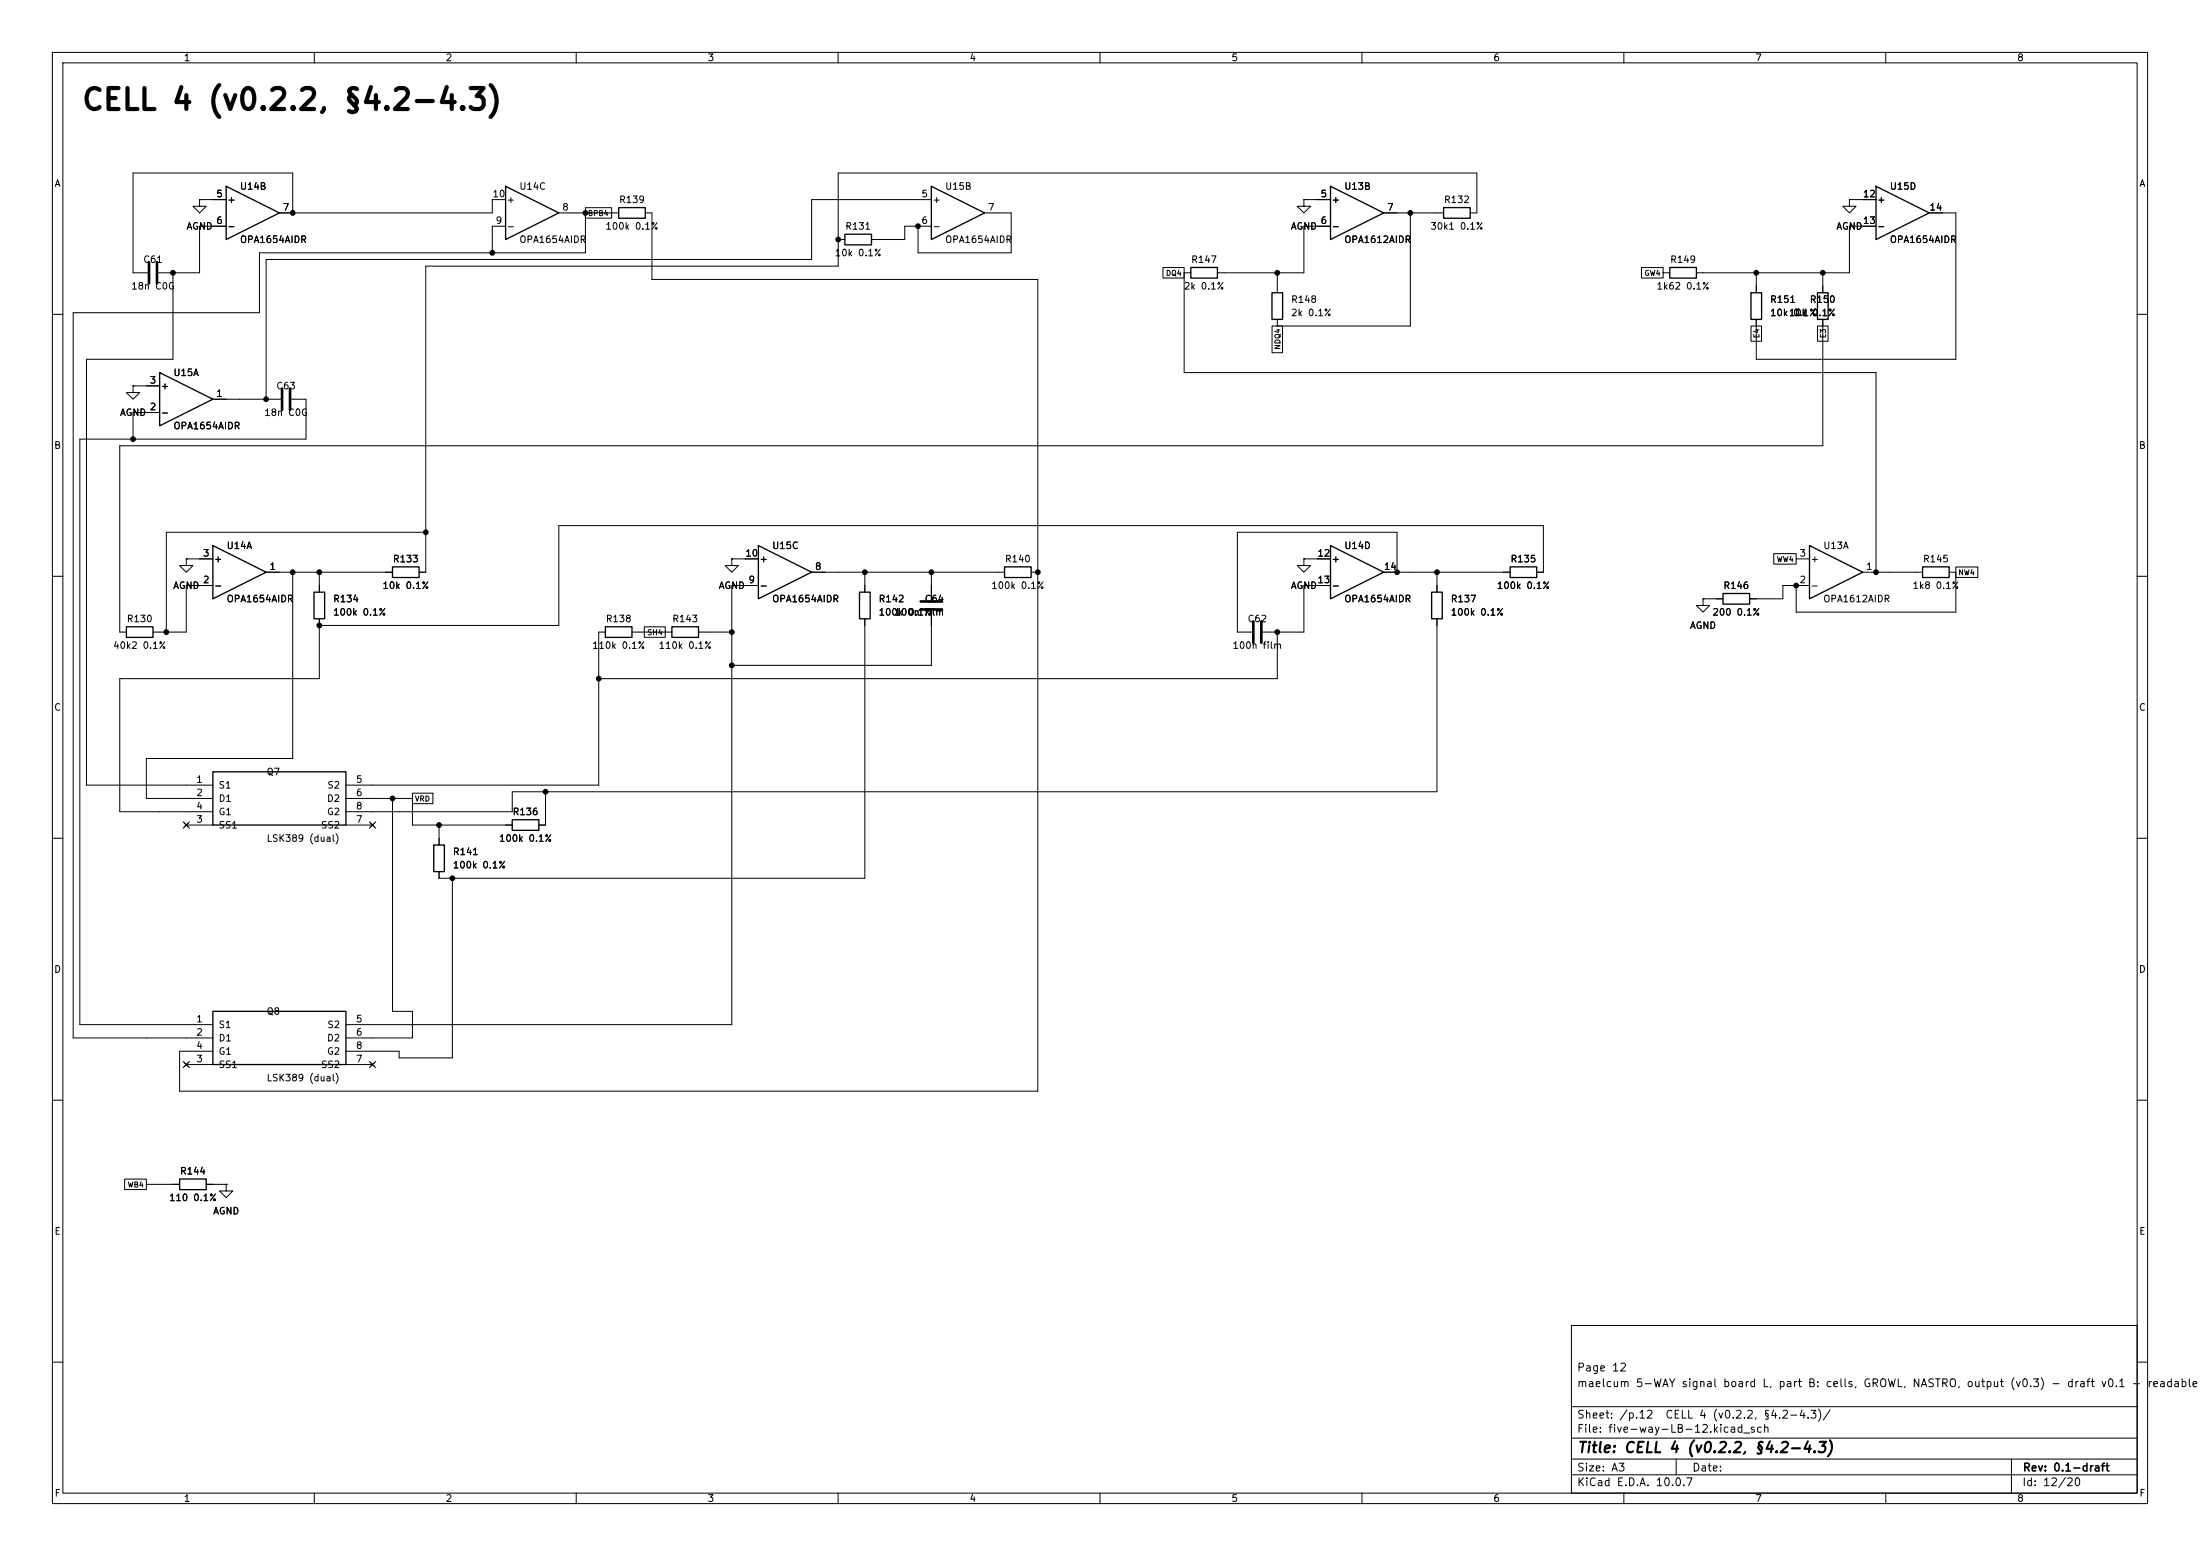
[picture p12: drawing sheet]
<svg xmlns="http://www.w3.org/2000/svg" width="420mm" height="297mm" viewBox="0 0 420 297" stroke-linecap="round" stroke-linejoin="round" font-family="sans-serif">
<g fill="none" stroke="#000" stroke-width=".19">
<path d="M10 10h400v277h-400zM12 12h396v273h-396zM60 10v2M110 10v2M160 10v2M210 10v2M260 10v2M310 10v2M360 10v2M38.1 38.1v1.3h1.3l-1.3 1.2-1.3-1.2h1.3M38.1 38.1h.1M38.1 38.1h5.1"/>
<path d="M96.5 38.1h-2.5v2.5h-40.7M111.8 39.6h5v2h-5zM177.8 38.1h-22.9v11.4h-104.1v26.7M248.9 38.1v1.3h1.3l-1.3 1.2-1.3-1.2h1.3M248.9 38.1h.1M248.9 38.1h5.1M353.1 38.1v1.3h1.2l-1.2 1.2-1.3-1.2h1.3M353.1 38.1h.1M353.1 38.1h5M33 52.1v16.5h-16.5v81.3h24.1M43.2 43.2h-5.1v8.9h-7.9M55.9 40.6v-7.6h-30.5v19.1h2.8"/>
<path d="M96.5 43.2h-2.5v5.1M106.7 40.6h11.4M111.8 40.6v7.7h-62.3v11.4h-35.5v138.4h26.6M123.2 40.6h1.3v12.7h73.6v155h-163.8v-7.6h6.3M160 45.7h1.3M177.8 43.2h-5.1v2.5h-6.3M188 40.6h5v7.7h-17.7v-5.1M222 51.1h4.1v2h-4.1zM226.1 52.1h1.2M226.1 52.1v19h132v38.1M243.8 52.1v3.8M254 43.2h-5.1v8.9h-16.5"/>
<path d="M264.2 40.6h11.4M269.2 40.6v21.6h-25.4M280.7 40.6h1.2v-7.6h-121.9v17.8h-78.7v58.4h-1.3M313.4 51.1h4.1v2h-4.1zM317.5 52.1h1.3M335.3 52.1v3.8M348 52.1v3.8M358.1 43.2h-5v8.9h-29.3M368.3 40.6h5.1v28h-38.1v-7.6M10 60h2M25.4 73.7v1.2h1.3l-1.3 1.3-1.3-1.3h1.3M25.4 73.7h.1"/>
<path d="M25.4 73.7h5.1M30.5 78.7h-5.1v5.1M40.6 76.2h13M55.6 76.2h2.8v7.6h-43.2v111.8h25.4M242.8 62.2h2v5.1h-2zM243.8 61v1.2M334.3 62.2h2v2.9h-2zM347 62.2h2v2.9h-2zM348 61v24.1h-325.1v35.6h1.2M408 60h2M10 110h2M35.6 106.7v1.3h1.2l-1.2 1.2-1.3-1.2h1.3"/>
<path d="M35.6 106.7h.1M35.6 106.7h5M40.6 111.8h-5v8.9h-6.4M50.8 109.2h24.1M55.9 109.2v35.6h-28v7.6h12.7M61 109.2v3.8M61 118.1v11.4h-38.1v25.4h17.7M81.3 101.6h-49.6v19.1M123 119.6h4v2.1h-4zM139.7 106.7v1.3h1.3l-1.3 1.2-1.3-1.2h1.3M139.7 106.7h.1M139.7 106.7h5.1"/>
<path d="M144.8 111.8h-5.1v83.8h-73.7M154.9 109.2h36.9M165.1 118.1v49.5h-81.3v-1.2M165.1 109.2v3.8M177.8 109.2v5.4M177.8 116.6v10.4h-38.1M196.8 109.2h1.3M248.9 106.7v1.3h1.3l-1.3 1.2-1.3-1.2h1.3M248.9 106.7h.1M248.9 106.7h5.1M254 111.8h-5.1v8.9h-7.9M264.2 109.2h24.1"/>
<path d="M266.7 109.2v-7.6h-30.5v19.1h2.8M274.3 109.2v3.8M274.3 118.1v33h-176.5v3.8h-31.8M293.4 109.2h1.2v-8.9h-187.9v19.1h-45.7M325.1 114.3v1.3h1.3l-1.3 1.2-1.3-1.2h1.3M325.1 114.3h.1M325.1 114.3h3.8M338.6 105.7h4.3v2h-4.3zM342.9 106.7h2.5M345.4 111.8h-5v2.5h-6.4M355.6 109.2h11.4M372.1 109.2h1.3"/>
<path d="M373.4 108.2h4.2v2h-4.2zM373.4 109.2v7.6h-30.5v-5M408 110h2M115.6 120.7h-1.3v29.2h-48.3M120.6 120.7h7.7M133.3 120.7h6.4M243.8 120.7v8.8h-129.5M10 160h2M35 156.9l1.2 1.2M35.6 157.5h5M36.2 156.9l-1.2 1.2M66 157.5h5.1"/>
<path d="M66 152.4h12.7M70.5 156.9l1.2 1.2M71.7 156.9l-1.2 1.2M74.9 152.4v40.6h3.8v5.1h-12.7M78.7 151.4h3.9v2h-3.9zM78.7 152.4v5.1h19.1M83.8 157.5v3.8M104.1 151.1v6.4h-1.2M408 160h2M86.4 167.6v34.3h-10.2v-1.2h-10.2M10 210h2M35 202.6l1.2 1.2"/>
<path d="M35.6 203.2h5M36.2 202.6l-1.2 1.2M66 203.2h5.1M70.5 202.6l1.2 1.2M71.7 202.6l-1.2 1.2M408 210h2M23.8 225.1h4.1v2h-4.1zM27.9 226.1h6.4M39.4 226.1h3.8M43.2 226.1v1.2h1.2l-1.2 1.3-1.3-1.3h1.3M43.2 226.1h.1M300 253h108v32h-108z"/>
<path d="M10 260h2M300 278.5h108M300 274.5h108M300 268.5h108M320 278.5v3M384 278.5v6.5M408 260h2M60 285v2M110 285v2M160 285v2M210 285v2M260 285v2"/>
<path d="M300 281.5h108M310 285v2M360 285v2"/>
</g>
<g fill="none" stroke="#000" stroke-width=".25">
<path d="M43.2 35.6l10.1 5-10.1 5.1zM96.5 35.6l10.2 5-10.2 5.1zM118.1 39.6h5.1v2.1h-5.1zM177.8 35.6l10.2 5-10.2 5.1zM254 35.6l10.2 5-10.2 5.1zM275.6 39.6h5.1v2.1h-5.1zM358.1 35.6l10.2 5-10.2 5.1zM161.3 44.7h5.1v2h-5.1zM227.3 51.1h5.1v2h-5.1zM242.8 55.9h2.1v5.1h-2.1zM318.8 51.1h5v2h-5zM334.3 55.9h2v5.1h-2z"/>
<path d="M347 55.9h2v5.1h-2zM30.5 71.1l10.1 5.1-10.1 5.1zM24.1 119.6h5.1v2.1h-5.1zM40.6 104.1l10.2 5.1-10.2 5.1zM59.9 113h2.1v5.1h-2.1zM74.9 108.2h5.1v2h-5.1zM115.6 119.6h5v2.1h-5zM128.3 119.6h5v2.1h-5zM144.8 104.1l10.1 5.1-10.1 5.1zM164.1 113h2v5.1h-2zM191.8 108.2h5v2h-5zM254 104.1l10.2 5.1-10.2 5.1z"/>
<path d="M273.3 113h2v5.1h-2zM288.3 108.2h5.1v2h-5.1zM328.9 113.3h5.1v2h-5.1zM345.4 104.1l10.2 5.1-10.2 5.1zM367 108.2h5.1v2h-5.1zM40.6 147.3h25.4v10.2h-25.4zM97.8 156.5h5.1v2h-5.1zM82.8 161.3h2v5.1h-2zM40.6 193h25.4v10.2h-25.4zM34.3 225h5.1v2.1h-5.1z"/>
</g>
<path d="M28.4 50v4.1M30 50v4.1M53.8 74.2v4M55.4 74.2v4M175.8 116.3h4M175.8 114.8h4M239.3 118.6v4.1M240.8 118.6v4.1" fill="none" stroke="#000" stroke-width=".51"/>
<g fill="#000" stroke="#000" stroke-width=".19">
<circle cx="33" cy="52.1" r=".46"/>
<circle cx="55.9" cy="40.6" r=".46"/>
<circle cx="94" cy="48.3" r=".46"/>
<circle cx="111.8" cy="40.6" r=".46"/>
<circle cx="160" cy="45.7" r=".46"/>
<circle cx="175.3" cy="43.2" r=".46"/>
<circle cx="243.8" cy="52.1" r=".46"/>
<circle cx="269.2" cy="40.6" r=".46"/>
<circle cx="335.3" cy="52.1" r=".46"/>
<circle cx="348" cy="52.1" r=".46"/>
<circle cx="50.8" cy="76.2" r=".46"/>
<circle cx="25.4" cy="83.8" r=".46"/>
<circle cx="55.9" cy="109.2" r=".46"/>
<circle cx="61" cy="119.4" r=".46"/>
<circle cx="61" cy="109.2" r=".46"/>
<circle cx="81.3" cy="101.6" r=".46"/>
<circle cx="165.1" cy="109.2" r=".46"/>
<circle cx="177.8" cy="109.2" r=".46"/>
<circle cx="198.1" cy="109.2" r=".46"/>
<circle cx="266.7" cy="109.2" r=".46"/>
<circle cx="274.3" cy="109.2" r=".46"/>
<circle cx="342.9" cy="111.8" r=".46"/>
<circle cx="358.1" cy="109.2" r=".46"/>
<circle cx="31.7" cy="120.7" r=".46"/>
<circle cx="114.3" cy="129.5" r=".46"/>
<circle cx="139.7" cy="127" r=".46"/>
<circle cx="139.7" cy="120.7" r=".46"/>
<circle cx="243.8" cy="120.7" r=".46"/>
<circle cx="74.9" cy="152.4" r=".46"/>
<circle cx="83.8" cy="157.5" r=".46"/>
<circle cx="104.1" cy="151.1" r=".46"/>
<circle cx="86.4" cy="167.6" r=".46"/>
</g>
<text font-size="4" x="15.4" y="22">CELL 4 (v0.2.2, §4.2-4.3)</text>
<text font-size="2" x="301" y="277.8">Title: CELL 4 (v0.2.2, §4.2-4.3)</text>
<g font-size="1.5">
<text x="300.9" y="262.1">Page 12</text>
<text x="300.9" y="265.1">maelcum 5-WAY signal board L, part B: cells, GROWL, NASTRO, output (v0.3) - draft v0.1 - readable s</text>
<text x="300.9" y="273.8">File: five-way-LB-12.kicad_sch</text>
<text x="300.9" y="271.1">Sheet: /p.12</text>
<text x="317.8" y="271.1">CELL 4 (v0.2.2, §4.2-4.3)/</text>
<text x="300.9" y="281.2">Size: A3</text>
<text x="322.9" y="281.2">Date:</text>
<text x="386" y="281.2">Rev: 0.1-draft</text>
<text x="300.9" y="284">KiCad E.D.A. 10.0.7</text>
<text x="385.9" y="284">Id: 12/20</text>
</g>
<g font-size="1.3">
<text x="35" y="12">1</text>
<text x="85" y="12">2</text>
<text x="135" y="12">3</text>
<text x="185" y="12">4</text>
<text x="235" y="12">5</text>
<text x="285" y="12">6</text>
<text x="335" y="12">7</text>
<text x="385" y="12">8</text>
<text x="10.3" y="36">A</text>
<text x="408.3" y="36">A</text>
<text x="41.2" y="38">5</text>
<text x="43.3" y="39.1">+</text>
<text x="45.7" y="36.5">U14B</text>
<text x="53.9" y="40.5">7</text>
<text x="93.9" y="38">10</text>
<text x="96.6" y="39.1">+</text>
<text x="99" y="36.5">U14C</text>
<text x="107.2" y="40.5">8</text>
<text x="118.1" y="39.1">R139</text>
<text x="175.8" y="38">5</text>
<text x="177.9" y="39.1">+</text>
<text x="180.3" y="36.5">U15B</text>
<text x="188.5" y="40.5">7</text>
<text x="252" y="38">5</text>
<text x="254.1" y="39.1">+</text>
<text x="256.5" y="36.5">U13B</text>
<text x="264.7" y="40.5">7</text>
<text x="275.6" y="39.1">R132</text>
<text x="355.5" y="38">12</text>
<text x="358.2" y="39.1">+</text>
<text x="360.7" y="36.5">U15D</text>
<text x="368.2" y="40.5">14</text>
<text x="35.5" y="44.1">AGND</text>
<text x="41.2" y="43">6</text>
<text x="43.3" y="44.1">-</text>
<text x="45.7" y="46.7">OPA1654AIDR</text>
<text x="94.5" y="43">9</text>
<text x="96.6" y="44.1">-</text>
<text x="99" y="46.7">OPA1654AIDR</text>
<text x="115.5" y="44.1">100k 0.1%</text>
<text x="161.3" y="44.1">R131</text>
<text x="175.8" y="43">6</text>
<text x="177.9" y="44.1">-</text>
<text x="180.3" y="46.7">OPA1654AIDR</text>
<text x="246.3" y="44.1">AGND</text>
<text x="252" y="43">6</text>
<text x="254.1" y="44.1">-</text>
<text x="256.5" y="46.7">OPA1612AIDR</text>
<text x="273" y="44.1">30k1 0.1%</text>
<text x="350.5" y="44.1">AGND</text>
<text x="355.5" y="43">13</text>
<text x="358.2" y="44.1">-</text>
<text x="360.7" y="46.7">OPA1654AIDR</text>
<text x="27.2" y="50.5">C61</text>
<text x="159.3" y="49.2">10k 0.1%</text>
<text x="227.3" y="50.5">R147</text>
<text x="318.7" y="50.5">R149</text>
<text x="24.9" y="55.6">18n C0G</text>
<text x="225.9" y="55.6">2k 0.1%</text>
<text x="246.4" y="58.1">R148</text>
<text x="316.1" y="55.6">1k62 0.1%</text>
<text x="337.8" y="58.1">R151</text>
<text x="345.4" y="58.1">R150</text>
<text x="246.4" y="60.7">2k 0.1%</text>
<text x="337.8" y="60.7">10k10k 0.1%</text>
<text x="342.2" y="60.7">0.1%</text>
<text x="28.5" y="73.5">3</text>
<text x="30.6" y="74.6">+</text>
<text x="33" y="72.1">U15A</text>
<text x="41.2" y="76.1">1</text>
<text x="52.6" y="74.6">C63</text>
<text x="22.8" y="79.7">AGND</text>
<text x="28.5" y="78.6">2</text>
<text x="30.6" y="79.7">-</text>
<text x="33" y="82.2">OPA1654AIDR</text>
<text x="50.3" y="79.7">18n C0G</text>
<text x="10.2" y="86">B</text>
<text x="408.2" y="86">B</text>
<text x="38.6" y="106.5">3</text>
<text x="40.7" y="107.6">+</text>
<text x="43.2" y="105.1">U14A</text>
<text x="74.9" y="107.6">R133</text>
<text x="142.2" y="106.5">10</text>
<text x="144.9" y="107.6">+</text>
<text x="147.3" y="105.1">U15C</text>
<text x="191.7" y="107.6">R140</text>
<text x="251.4" y="106.5">12</text>
<text x="254.1" y="107.6">+</text>
<text x="256.5" y="105.1">U14D</text>
<text x="288.3" y="107.6">R135</text>
<text x="343.4" y="106.5">3</text>
<text x="345.5" y="107.6">+</text>
<text x="348" y="105.1">U13A</text>
<text x="367" y="107.6">R145</text>
<text x="33" y="112.7">AGND</text>
<text x="38.6" y="111.6">2</text>
<text x="40.7" y="112.7">-</text>
<text x="51.3" y="109.1">1</text>
<text x="72.9" y="112.7">10k 0.1%</text>
<text x="137.1" y="112.7">AGND</text>
<text x="142.8" y="111.6">9</text>
<text x="144.9" y="112.7">-</text>
<text x="155.5" y="109.1">8</text>
<text x="189.1" y="112.7">100k 0.1%</text>
<text x="246.3" y="112.7">AGND</text>
<text x="251.4" y="111.6">13</text>
<text x="254.1" y="112.7">-</text>
<text x="264.1" y="109.1">14</text>
<text x="285.7" y="112.7">100k 0.1%</text>
<text x="328.9" y="112.7">R146</text>
<text x="343.4" y="111.6">2</text>
<text x="345.5" y="112.7">-</text>
<text x="356.1" y="109.1">1</text>
<text x="365" y="112.7">1k8 0.1%</text>
<text x="24.1" y="119.1">R130</text>
<text x="43.2" y="115.3">OPA1654AIDR</text>
<text x="63.5" y="115.3">R134</text>
<text x="63.5" y="117.8">100k 0.1%</text>
<text x="115.5" y="119.1">R138</text>
<text x="128.2" y="119.1">R143</text>
<text x="147.3" y="115.3">OPA1654AIDR</text>
<text x="167.6" y="115.3">R142</text>
<text x="167.6" y="117.8">100k 0.1%</text>
<text x="170.7" y="117.8">100n film</text>
<text x="176.4" y="115.3">C64</text>
<text x="238.1" y="119.1">C62</text>
<text x="256.5" y="115.3">OPA1654AIDR</text>
<text x="276.8" y="115.3">R137</text>
<text x="276.8" y="117.8">100k 0.1%</text>
<text x="326.8" y="117.8">200 0.1%</text>
<text x="348" y="115.3">OPA1612AIDR</text>
<text x="21.5" y="124.2">40k2 0.1%</text>
<text x="112.9" y="124.2">110k 0.1%</text>
<text x="125.6" y="124.2">110k 0.1%</text>
<text x="235.2" y="124.2">100n film</text>
<text x="322.5" y="120.3">AGND</text>
<text x="10.2" y="136">C</text>
<text x="408.2" y="136">C</text>
<text x="37.4" y="149.7">1</text>
<text x="50.8" y="148.3">Q7</text>
<text x="67.8" y="149.7">5</text>
<text x="37.4" y="152.3">2</text>
<text x="37.4" y="154.8">4</text>
<text x="41.6" y="150.8">S1</text>
<text x="41.6" y="153.4">D1</text>
<text x="41.6" y="155.9">G1</text>
<text x="62.3" y="153.4">D2</text>
<text x="62.3" y="155.9">G2</text>
<text x="62.4" y="150.8">S2</text>
<text x="67.8" y="152.3">6</text>
<text x="67.8" y="154.8">8</text>
<text x="97.8" y="155.9">R136</text>
<text x="37.4" y="157.3">3</text>
<text x="41.6" y="158.4">SS1</text>
<text x="50.8" y="161">LSK389 (dual)</text>
<text x="61.2" y="158.4">SS2</text>
<text x="67.8" y="157.3">7</text>
<text x="95.2" y="161">100k 0.1%</text>
<text x="86.3" y="163.5">R141</text>
<text x="86.3" y="166.1">100k 0.1%</text>
<text x="10.2" y="186">D</text>
<text x="408.2" y="186">D</text>
<text x="37.4" y="195.4">1</text>
<text x="37.4" y="198">2</text>
<text x="41.6" y="196.5">S1</text>
<text x="50.8" y="194">Q8</text>
<text x="62.4" y="196.5">S2</text>
<text x="67.8" y="195.4">5</text>
<text x="67.8" y="198">6</text>
<text x="37.4" y="203.1">3</text>
<text x="37.4" y="200.5">4</text>
<text x="41.6" y="199.1">D1</text>
<text x="41.6" y="201.6">G1</text>
<text x="62.3" y="199.1">D2</text>
<text x="62.3" y="201.6">G2</text>
<text x="67.8" y="203.1">7</text>
<text x="67.8" y="200.5">8</text>
<text x="41.6" y="204.2">SS1</text>
<text x="50.8" y="206.7">LSK389 (dual)</text>
<text x="61.2" y="204.2">SS2</text>
<text x="34.3" y="224.5">R144</text>
<text x="32.2" y="229.6">110 0.1%</text>
<text x="40.6" y="232.1">AGND</text>
<text x="10.3" y="236">E</text>
<text x="408.3" y="236">E</text>
<text x="10.3" y="286">F</text>
<text x="35" y="287">1</text>
<text x="85" y="287">2</text>
<text x="135" y="287">3</text>
<text x="185" y="287">4</text>
<text x="235" y="287">5</text>
<text x="285" y="287">6</text>
<text x="335" y="287">7</text>
<text x="385" y="287">8</text>
<text x="408.3" y="286">F</text>
</g>
<g font-size="1">
<text x="112.1" y="41.5">BPB4</text>
<text x="222.5" y="52.9">DQ4</text>
<text x="313.8" y="52.9">GW4</text>
<text x="336.1" y="64.7" transform="rotate(-90 336.1 64.7)">E4</text>
<text x="348.8" y="64.7" transform="rotate(-90 348.8 64.7)">E3</text>
<text x="244.7" y="66.9" transform="rotate(-90 244.7 66.9)">NDQ4</text>
<text x="339.1" y="107.5">WW4</text>
<text x="373.8" y="110">NW4</text>
<text x="123.5" y="121.5">SH4</text>
<text x="79.1" y="153.2">VRD</text>
<text x="24.3" y="226.9">WB4</text>
</g>
</svg>
